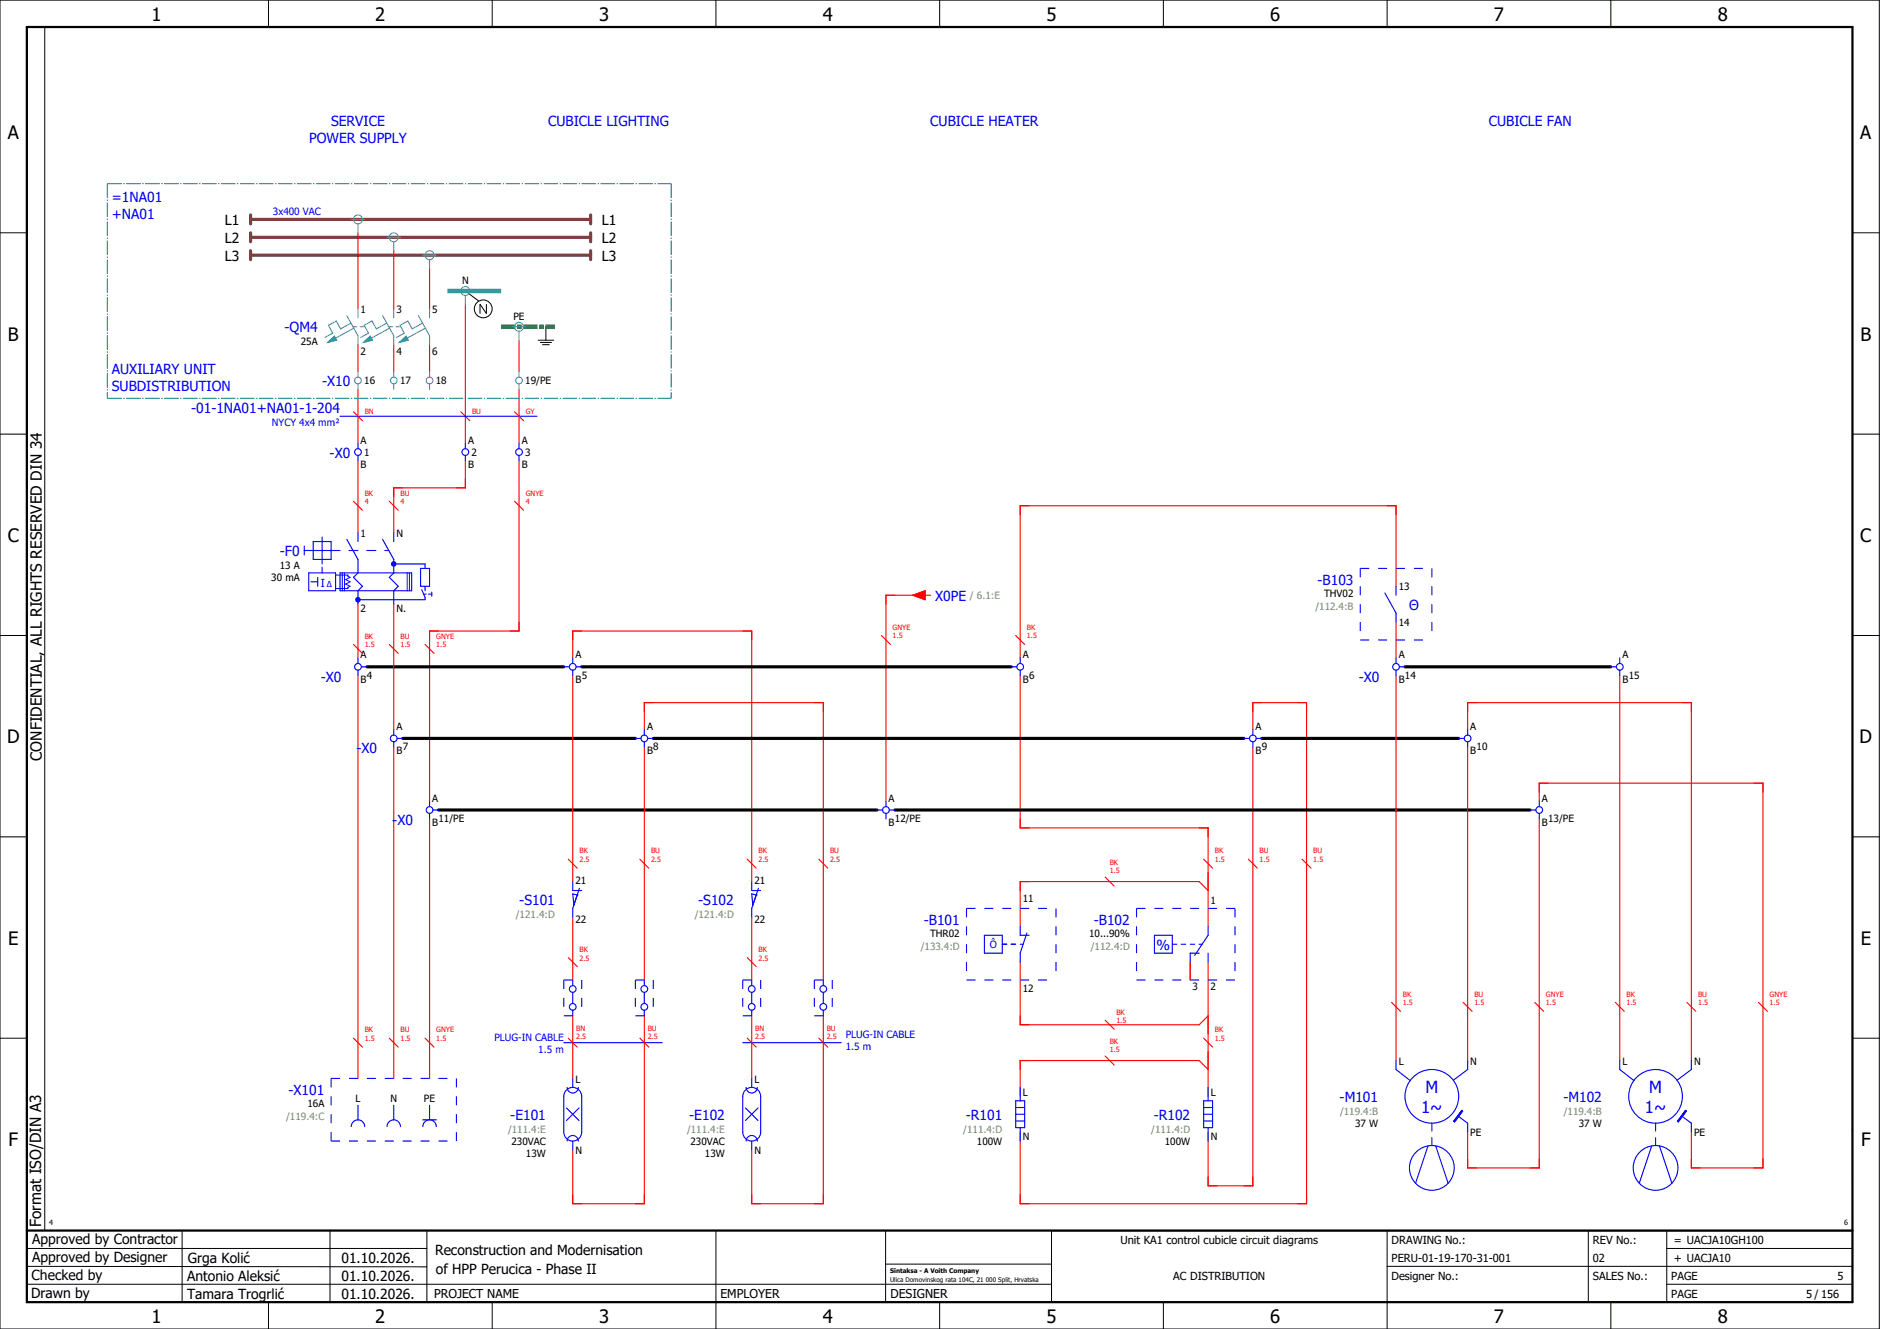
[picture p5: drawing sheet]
<svg xmlns="http://www.w3.org/2000/svg" width="420mm" height="297mm" viewBox="0 0 420 297" stroke-linecap="round" stroke-linejoin="round" font-family="sans-serif">
<g fill="none" stroke="#000" stroke-width=".22">
<path d="M0 0h420v297h-420zM10 6v269M60 0v6M110 0v6M160 0v6M210 0v6M260 0v6M310 0v6M360 0v6M0 52h6M414 52h6M104 65l3 2.3"/>
<path d="M107.3 68v2M107.3 68l1.4 2M108.7 68v2M120.2 76h3.5M120.7 76.5h2.5M121.3 77h1.5M122 73v3M0 97h6M414 97h6M0 142h6M414 142h6M414 176.3v87.4"/>
<path d="M0 187h6M414 187h6M0 232h6M414 232h6M6 279h89.4M40.7 275v16M73.7 274.9v16M95.4 275.1v16M160 275v22M197.9 275.1v16M310 275v22M355 275v16"/>
<path d="M372.5 279h41.5M372.5 275v16M414 275h-179v16M6 283l89.4 .1M6 287h229M60 291v6M110 291v6M197.9 282.5h37.1M210 291v6M260 291v6M310 283h104M360 291v6"/>
<path d="M372.5 287h41.5"/>
<circle cx="108" cy="69" r="2"/>
</g>
<path d="M6 6h408v285h-408zM6 275h408" fill="none" stroke="#000" stroke-width=".5"/>
<g fill="none" stroke="#f00" stroke-width=".25">
<path d="M80 52v17M88 56v13M80 77v6M88 77v6M96 60v9M96 77v6M104 68v31M116 76v7M80 87v12M103 92l2 2M116 87v12M80 103v16"/>
<path d="M104 103v6h-16v10M116 103v38h-20v38M80 135v12M88 135v28M204 133l2.7-1v2zM206 133h-8v46M206.7 133h1.3M312 131v-18h-84v34M312 139v8M80 151v90M95 144l2 2M128 147v-6h40v56"/>
<path d="M128 151v46M228 151v34h42v22M312 151v86M362 151v86M88 167v74M144 163v-6h40v62M144 167v52M280 163v-6h12v112h-64v-16M280 167v98h-10v-12M328 163v-6h50v80M328 167v70M344 179v-4h50v86h-16v-8"/>
<path d="M96 183v58M247 196l2 2M269 192l2 2M270 199l-2-2h-40v10M279 192l2 2M291 192l2 2M344 183v78h-16v-8M128 205v14M168 205v14M228 215v14h40l2-2M266 215v4M270 215v30"/>
<path d="M79 232l2 2M87 232l2 2M95 232l2 2M128 227v14M144 227v42h-16v-12M168 227v14M184 227v42h-16v-12M247 228l2 2M247 236l2 2M269 232l2 2M270 239l-2-2h-40v8"/>
</g>
<path d="M82 149h44M130 149h96M314 149h46M90 165h52M146 165h132M282 165h44M98 181h98M200 181h142" fill="none" stroke="#000" stroke-width=".7"/>
<path d="M56 49h76M56 53h76M56 57h76M56 48v2M56 52v2M56 56v2M132 48v2M132 52v2M132 56v2" fill="none" stroke="#7f3f3f" stroke-width=".7"/>
<g fill="none" stroke="#00f" stroke-width=".25">
<path d="M88 119v2M68 123h8M68 122v2M69.5 130h1.5M70 121h4v4h-4zM72 120v6M72 126.8v1.2M80 128l-1 1 2 2-1 1M80 134h15M88 125v3l-1 1 2 2-1 1v3M88 126h7M94 127h2v4h-2z"/>
<path d="M94.7 132.8h.5M95 131v1M96.5 132.3v.9M80 147v1.3M80 149.8v1.2M80.8 149h1.2M126 149h1.3M128 147v1.3M128 149.8v1.2M128.8 149h1.2M226 149h1.2M228 147v1.3"/>
<path d="M228 149.8v1.2M88 163v1.3M88 165.8v1.2M88.8 165h1.2M96 179v1.3M142 165h1.2M144 163v1.3M144 165.8v1.2M144.8 165h1.2M198 179v1.3M278 165h1.3M280 163v1.3"/>
<path d="M280 165.8v1.2M280.8 165h1.2M344 179v1.3M96 181.8v1.2M96.8 181h1.2M196 181h1.3M198 181.8v1.2M198.8 181h1.2M342 181h1.2M344 181.8v1.2M220 209h4v4h-4zM224 211h1"/>
<path d="M226 211h1M228 207v2h2M228 211h.7M229.5 208.5l-1.5 4.5v2M258 209h4v4h-4zM262 211h1M264 211h1M266 211h1M268 211h.7M268 213h-2v2M270 213v2M270 209l-3 4.5"/>
<path d="M270 207v2M128 221.8v2.5M144 221.8v2.5M168 221.8v2.5M184 221.8v2.5M78.5 251.8a1.5 1.5 0 0 1 1.5-1.5 1.5 1.5 0 0 1 1.5 1.5M86.5 251.8a1.5 1.5 0 0 1 1.5-1.5 1.5 1.5 0 0 1 1.5 1.5M94.5 251.8a1.5 1.5 0 0 1 1.5-1.5 1.5 1.5 0 0 1 1.5 1.5M94.5 250.3h3M126.6 243.6a2 2 0 0 1 2.2-.4 2 2 0 0 1 1.2 1.8v8a2 2 0 0 1-2 2 2 2 0 0 1-2-2v-8l.1-.5zM126.6 247.6l2.8 2.8M126.7 255a1.25 1.25 0 0 1 1.3-1.2 1.25 1.25 0 0 1 1.3 1.2"/>
<path d="M126.7 243a1.25 1.25 0 0 0 1.3 1.3 1.25 1.25 0 0 0 1.3-1.3M128 241v2M128 255v2M129.4 247.6l-2.8 2.8M227 249h2M227 246h2v6h-2zM227 247.5h2M227 250.5h2M228 243v3M228 252v3M269 249h2M269 246h2v6h-2z"/>
<path d="M269 247.5h2M269 250.5h2M270 243v3M270 252v3"/>
<circle cx="80" cy="149" r=".75"/>
<circle cx="128" cy="149" r=".75"/>
<circle cx="228" cy="149" r=".75"/>
<circle cx="88" cy="165" r=".75"/>
<circle cx="144" cy="165" r=".75"/>
<circle cx="280" cy="165" r=".75"/>
<circle cx="96" cy="181" r=".75"/>
<circle cx="198" cy="181" r=".75"/>
<circle cx="344" cy="181" r=".75"/>
</g>
<path d="M204 133l2.7-1v2z" fill="#f00" stroke="#f00" stroke-width=".22"/>
<path d="M112 73h12" fill="none" stroke="#008000" stroke-width="1" stroke-dasharray="3.2 .4 1 .4" stroke-linecap="butt"/>
<g fill="none" stroke="#52a5a5" stroke-width=".25">
<path d="M78.5 49h3M80 50v2M102.5 65h3M104 66v2M114.5 73h3M116 74v2"/>
<circle cx="80" cy="49" r="1"/>
<circle cx="104" cy="65" r="1"/>
<circle cx="116" cy="73" r="1"/>
</g>
<path d="M100 65h12" fill="none" stroke="#00bfff" stroke-width="1" stroke-linecap="butt"/>
<path d="M216 219h20M216 203h20M216 203v16M236 203v16M254 219h22M254 203h22M254 203v16M276 203v16M74 255h28M74 241h28M74 241v14M102 241v14" fill="none" stroke="#00f" stroke-width=".25" stroke-dasharray="2 2" stroke-linecap="butt"/>
<path d="M24 41h126M24 41v48M150 41v48M24 89h126" fill="none" stroke="#007f7f" stroke-width=".25" stroke-dasharray="3.2 .4 .3 .4" stroke-linecap="butt"/>
<path d="M76.5 128v4M77.8 128.5v.3l.4 .2-1 .5 1 .5-1 .5M78.2 131l-.4 .3M91 128v4M91.5 128v4" fill="none" stroke="#00f" stroke-width=".22"/>
<circle cx="88" cy="126" r=".62" fill="#00f"/>
<path d="M75 128.5h2.8M77.2 130.5l1 .5" fill="none" stroke="#00f" stroke-width=".22"/>
<path d="M69 128h6v4h-6zM77.5 120.5l2.5 4.5v3M78 123h2M85.5 120.5l2.5 4.5M94.2 131.8l.8 1.7" fill="none" stroke="#00f" stroke-width=".25"/>
<circle cx="80" cy="134" r=".62" fill="#00f"/>
<g fill="none" stroke="#00f" stroke-width=".25">
<path d="M76 93h44M80 99v1.3M104 99v1.3M116 99v1.3M80 101.8v1.2M80 119v2M104 101.8v1.2M116 101.8v1.2M71 129v2M76 128h16v4h-16zM80 132v3M82 123h2"/>
<path d="M86 123h.9M95 126v1M95 133.5v.5M95.7 132.8h.8M309.5 132.5l2.5 4.5v2M312 131v2M312 147v1.3M312 149.8v1.2M312.7 149h1.3M360 149h1.3M362 147v1.3M362 149.8v1.2"/>
<path d="M326 165h1.3M328 163v1.3M328 165.8v1.2M128 197v2h2M129.5 198.5l-1.5 4.5v2M168 197v2h2M169.5 198.5l-1.5 4.5v2M128 219v1.3M129 200h.1M129 200l-1-.2 .2 2.5M144 219v1.3M168 219v1.3"/>
<path d="M169 200h.1M169 200l-1-.2 .2 2.5M184 219v1.3M126 233h22M128 225.8v1.2M144 225.8v1.2M166 233h22M168 225.8v1.2M184 225.8v1.2M312 237v2l3.2 2.5M328 237v2l-3.2 2.4M362 237v2l3.2 2.5"/>
<path d="M378 237v2l-3.2 2.4M80 247v3.3M88 247v3.3M96 247v3.3M166.6 243.6a2 2 0 0 1 2.2-.4 2 2 0 0 1 1.2 1.8v8a2 2 0 0 1-2 2 2 2 0 0 1-2-2v-8l.1-.5zM166.6 247.6l2.8 2.8M166.7 255a1.25 1.25 0 0 1 1.3-1.2 1.25 1.25 0 0 1 1.3 1.2M166.7 243a1.25 1.25 0 0 0 1.3 1.3 1.25 1.25 0 0 0 1.3-1.3M168 241v2M168 255v2M169.4 247.6l-2.8 2.8M319.1 256.1l-2.7 8.4"/>
<path d="M320 251v1.8M320 254.3v1.7M320.9 256.1l2.7 8.4M325.8 249.4l2.2 1.6v2M326.7 248.2l.2 .1-1.8 2.4-.2-.1zM369.1 256.1l-2.7 8.4M370 251v1.8M370 254.3v1.7M370.9 256.1l2.7 8.4M375.8 249.4l2.2 1.6v2M376.7 248.2l.2 .1-1.8 2.4-.2-.1z"/>
<circle cx="80" cy="101" r=".75"/>
<circle cx="104" cy="101" r=".75"/>
<circle cx="116" cy="101" r=".75"/>
<circle cx="312" cy="149" r=".75"/>
<circle cx="362" cy="149" r=".75"/>
<circle cx="328" cy="165" r=".75"/>
<circle cx="128" cy="221" r=".75"/>
<circle cx="128" cy="225" r=".75"/>
<circle cx="144" cy="221" r=".75"/>
<circle cx="144" cy="225" r=".75"/>
<circle cx="168" cy="221" r=".75"/>
<circle cx="168" cy="225" r=".75"/>
<circle cx="184" cy="221" r=".75"/>
<circle cx="184" cy="225" r=".75"/>
<circle cx="320" cy="245" r="6"/>
<circle cx="370" cy="245" r="6"/>
<circle cx="320" cy="261" r="5"/>
<circle cx="370" cy="261" r="5"/>
</g>
<path d="M77 128v4M77.8 131.3v.2h-2.8" fill="none" stroke="#00f" stroke-width=".22"/>
<g fill="none" stroke="#52a5a5" stroke-width=".25">
<path d="M86.5 53h3M88 54v2M94.5 57h3M96 58v2M73.2 76.5l1.5-1.4 .5 .9zM77.5 70.5l2.5 4.5v2M78.4 72.2l-2.3 1.3-1-1.8-1.7 1 1 1.8-1.8 .9M79 73h.8M79.1 73.3l-4.1 2.3M80 69v2M80.5 73h.8M81.2 76.5l1.5-1.4 .5 .9z"/>
<path d="M85.5 70.5l2.5 4.5v2M86.4 72.2l-2.3 1.3-1-1.8-1.7 1 1 1.8-1.8 .9M87 73h.7M87.1 73.3l-4.1 2.3M88 69v2M88.5 73h.7M89.2 76.5l1.5-1.4 .5 .9zM93.5 70.5l2.5 4.5v2M94.4 72.2l-2.3 1.3-1-1.8-1.7 1 1 1.8-1.8 .9M95.1 73.3l-4.1 2.3M96 69v2M80 83v1.3"/>
<path d="M80 85.8v1.2M88 83v1.3M88 85.8v1.2M96 83v1.3M96 85.8v1.2M116 83v1.3M116 85.8v1.2"/>
<circle cx="88" cy="53" r="1"/>
<circle cx="96" cy="57" r="1"/>
<circle cx="80" cy="85" r=".75"/>
<circle cx="88" cy="85" r=".75"/>
<circle cx="96" cy="85" r=".75"/>
<circle cx="116" cy="85" r=".75"/>
</g>
<g fill="#52a5a5" stroke="#52a5a5" stroke-width=".22">
<path d="M81.2 76.5l1.5-1.4 .5 .9z"/>
<path d="M89.2 76.5l1.5-1.4 .5 .9z"/>
<path d="M73.2 76.5l1.5-1.4 .5 .9z"/>
</g>
<g fill="none" stroke="#f00" stroke-width=".25">
<path d="M79 92l2 2M115 92l2 2M79 112l2 2M87 112l2 2M115 112l2 2M79 144l2 2M87 144l2 2M197 142l2 2M227 142l2 2M127 192l2 2M143 192l2 2M167 192l2 2"/>
<path d="M183 192l2 2M127 214l2 2M167 214l2 2M127 232l2 2M143 232l2 2M167 232l2 2M183 232l2 2M311 224l2 2M327 224l2 2M343 224l2 2M361 224l2 2M377 224l2 2"/>
<path d="M393 224l2 2"/>
</g>
<g fill="#00f" stroke="#00f" stroke-width=".22">
<path d="M326.7 248.2l.2 .1-1.8 2.4-.2-.1z"/>
<path d="M376.7 248.2l.2 .1-1.8 2.4-.2-.1z"/>
</g>
<g fill="none" stroke="#00f" stroke-width=".25" stroke-dasharray="2 2" stroke-linecap="butt">
<path d="M304 127h16M304 127v16M320 127v16M304 143h16M126 219h4M126 219v8M130 219v8M142 219h4M142 219v8M146 219v8M166 219h4M166 219v8"/>
<path d="M170 219v8M182 219h4M182 219v8M186 219v8M126 227h4M142 227h4M166 227h4M182 227h4"/>
</g>
<g font-size="4.1">
<text x="33.9" y="4.7">1</text>
<text x="83.9" y="4.7">2</text>
<text x="133.9" y="4.7">3</text>
<text x="183.9" y="4.7">4</text>
<text x="233.9" y="4.7">5</text>
<text x="283.9" y="4.7">6</text>
<text x="333.9" y="4.7">7</text>
<text x="383.9" y="4.7">8</text>
<text x="1.8" y="31.2">A</text>
<text x="415.8" y="31.2">A</text>
<text x="1.8" y="76.2">B</text>
<text x="415.8" y="76.2">B</text>
<text x="1.8" y="121.2">C</text>
<text x="415.8" y="121.2">C</text>
<text x="1.6" y="166.2">D</text>
<text x="415.6" y="166.2">D</text>
<text x="1.8" y="211.2">E</text>
<text x="415.8" y="211.2">E</text>
<text x="1.9" y="256.2">F</text>
<text x="415.9" y="256.2">F</text>
<text x="33.9" y="295.7">1</text>
<text x="83.9" y="295.7">2</text>
<text x="133.9" y="295.7">3</text>
<text x="183.9" y="295.7">4</text>
<text x="233.9" y="295.7">5</text>
<text x="283.9" y="295.7">6</text>
<text x="333.9" y="295.7">7</text>
<text x="383.9" y="295.7">8</text>
</g>
<g font-size="3.7" fill="#00f">
<text x="318.6" y="244.3">M</text>
<text x="368.6" y="244.3">M</text>
<text x="317.6" y="248.8">1~</text>
<text x="367.6" y="248.8">1~</text>
</g>
<g font-size="3.4">
<text x="9.4" y="170" transform="rotate(-90 9.4 170)">CONFIDENTIAL, ALL RIGHTS RESERVED DIN 34</text>
<text x="9.2" y="274.3" transform="rotate(-90 9.2 274.3)">Format ISO/DIN A3</text>
</g>
<g font-size="3.1" fill="#00f">
<text x="74" y="28.1">SERVICE</text>
<text x="122.5" y="28.1">CUBICLE LIGHTING</text>
<text x="207.9" y="28.1">CUBICLE HEATER</text>
<text x="332.7" y="28.1">CUBICLE FAN</text>
<text x="69.1" y="31.9">POWER SUPPLY</text>
<text x="25" y="45.1">=1NA01</text>
<text x="25" y="48.9">+NA01</text>
<text x="63.6" y="74.3">-QM4</text>
<text x="25" y="83.6">AUXILIARY UNIT</text>
<text x="25" y="87.4">SUBDISTRIBUTION</text>
<text x="72" y="86.3">-X10</text>
<text x="42.7" y="92.4">-01-1NA01+NA01-1-204</text>
<text x="73.7" y="102.3">-X0</text>
<text x="62.6" y="124.3">-F0</text>
<text x="294.5" y="130.6">-B103</text>
<text x="209" y="134.3">X0PE</text>
<text x="314.9" y="136.3">Θ</text>
<text x="71.7" y="152.3">-X0</text>
<text x="303.7" y="152.3">-X0</text>
<text x="79.7" y="168.3">-X0</text>
<text x="87.7" y="184.3">-X0</text>
<text x="116.1" y="202.3">-S101</text>
<text x="156.1" y="202.3">-S102</text>
<text x="206.5" y="206.6">-B101</text>
<text x="244.5" y="206.6">-B102</text>
<text x="258.5" y="212.4">%</text>
<text x="64.5" y="244.6">-X101</text>
<text x="114" y="250.3">-E101</text>
<text x="154" y="250.3">-E102</text>
<text x="215.9" y="250.3">-R101</text>
<text x="257.9" y="250.3">-R102</text>
<text x="299.4" y="246.3">-M101</text>
<text x="349.4" y="246.3">-M102</text>
</g>
<g font-size="3.1">
<text x="50.3" y="50.3">L1</text>
<text x="134.5" y="50.3">L1</text>
<text x="50.3" y="54.3">L2</text>
<text x="50.3" y="58.3">L3</text>
<text x="134.5" y="54.3">L2</text>
<text x="134.5" y="58.3">L3</text>
<text x="7.2" y="278.1">Approved by Contractor</text>
<text x="97.2" y="280.5">Reconstruction and Modernisation</text>
<text x="7.1" y="286.1">Checked by</text>
<text x="7.2" y="282.1">Approved by Designer</text>
<text x="41.8" y="286.2">Antonio Aleksić</text>
<text x="42" y="282.3">Grga Kolić</text>
<text x="76.3" y="282.3">01.10.2026.</text>
<text x="76.3" y="286.3">01.10.2026.</text>
<text x="97.4" y="284.8">of HPP Perucica - Phase II</text>
<text x="6.9" y="290">Drawn by</text>
<text x="41.8" y="290.3">Tamara Trogrlić</text>
<text x="76.3" y="290.3">01.10.2026.</text>
</g>
<g font-size="2.7">
<text x="97" y="290.1">PROJECT NAME</text>
<text x="161" y="290.1">EMPLOYER</text>
<text x="199" y="290.1">DESIGNER</text>
</g>
<text font-size="2.5" fill="#00f" x="71.7" y="131.2">I</text>
<g font-size="2.5">
<text x="250.4" y="278">Unit KA1 control cubicle circuit diagrams</text>
<text x="311" y="278">DRAWING No.:</text>
<text x="356" y="278">REV No.:</text>
<text x="374.1" y="278">= UACJA10GH100</text>
<text x="262.2" y="286">AC DISTRIBUTION</text>
<text x="311" y="286">Designer No.:</text>
<text x="311" y="282">PERU-01-19-170-31-001</text>
<text x="356" y="286">SALES No.:</text>
<text x="356" y="282">02</text>
<text x="373.5" y="286">PAGE</text>
<text x="374.1" y="282.1">+ UACJA10</text>
<text x="410.6" y="286">5</text>
<text x="373.5" y="290">PAGE</text>
<text x="403.6" y="290">5 / 156</text>
</g>
<g font-size="2.2" fill="#00f">
<text x="61" y="48">3x400 VAC</text>
<text x="60.8" y="95.3">NYCY 4x4 mm²</text>
<text x="221.2" y="211.9">Ô</text>
<text x="110.5" y="232.6">PLUG-IN CABLE</text>
<text x="189" y="231.9">PLUG-IN CABLE</text>
<text x="120.3" y="235.3">1.5 m</text>
<text x="189" y="234.6">1.5 m</text>
</g>
<g font-size="2.2">
<text x="103.3" y="63.6">N</text>
<text x="80.6" y="70">1</text>
<text x="88.6" y="70">3</text>
<text x="96.6" y="70">5</text>
<text x="114.8" y="71.6">PE</text>
<text x="67.2" y="77.2">25A</text>
<text x="80.6" y="79.3">2</text>
<text x="88.6" y="79.3">4</text>
<text x="96.6" y="79.3">6</text>
<text x="81.4" y="85.9">16</text>
<text x="89.4" y="85.9">17</text>
<text x="97.4" y="85.9">18</text>
<text x="117.4" y="85.9">19/PE</text>
<text x="80.6" y="99.2">A</text>
<text x="81.4" y="101.9">1</text>
<text x="104.6" y="99.2">A</text>
<text x="105.4" y="101.9">2</text>
<text x="116.6" y="99.2">A</text>
<text x="117.4" y="101.9">3</text>
<text x="80.6" y="104.7">B</text>
<text x="104.6" y="104.7">B</text>
<text x="116.6" y="104.7">B</text>
<text x="80.6" y="120">1</text>
<text x="88.6" y="120">N</text>
<text x="60.6" y="129.8">30 mA</text>
<text x="62.5" y="127.1">13 A</text>
<text x="312.6" y="132">13</text>
<text x="80.6" y="136.9">2</text>
<text x="88.6" y="136.9">N.</text>
<text x="295.9" y="133.5">THV02</text>
<text x="312.6" y="139.9">14</text>
<text x="80.6" y="147.2">A</text>
<text x="128.6" y="147.2">A</text>
<text x="228.6" y="147.2">A</text>
<text x="312.6" y="147.2">A</text>
<text x="362.6" y="147.2">A</text>
<text x="80.6" y="152.6">B</text>
<text x="82" y="151.7">4</text>
<text x="128.6" y="152.6">B</text>
<text x="130" y="151.7">5</text>
<text x="228.6" y="152.6">B</text>
<text x="230" y="151.7">6</text>
<text x="312.6" y="152.6">B</text>
<text x="314" y="151.7">14</text>
<text x="362.6" y="152.6">B</text>
<text x="364" y="151.7">15</text>
<text x="88.6" y="163.2">A</text>
<text x="90" y="167.7">7</text>
<text x="144.6" y="163.2">A</text>
<text x="146" y="167.7">8</text>
<text x="280.6" y="163.2">A</text>
<text x="282" y="167.7">9</text>
<text x="328.6" y="163.2">A</text>
<text x="330" y="167.7">10</text>
<text x="88.6" y="168.6">B</text>
<text x="144.6" y="168.6">B</text>
<text x="280.6" y="168.6">B</text>
<text x="328.6" y="168.6">B</text>
<text x="96.6" y="179.2">A</text>
<text x="198.6" y="179.2">A</text>
<text x="344.6" y="179.2">A</text>
<text x="96.6" y="184.6">B</text>
<text x="98" y="183.7">11/PE</text>
<text x="198.6" y="184.7">B</text>
<text x="200" y="183.7">12/PE</text>
<text x="344.6" y="184.7">B</text>
<text x="346" y="183.7">13/PE</text>
<text x="128.6" y="197.6">21</text>
<text x="168.6" y="197.6">21</text>
<text x="228.6" y="201.6">11</text>
<text x="270.5" y="202.1">1</text>
<text x="128.6" y="206.3">22</text>
<text x="168.6" y="206.3">22</text>
<text x="207.9" y="209.5">THR02</text>
<text x="243.4" y="209.5">10...90%</text>
<text x="228.6" y="221.8">12</text>
<text x="266.5" y="221.3">3</text>
<text x="270.5" y="221.3">2</text>
<text x="312.6" y="238">L</text>
<text x="328.6" y="238">N</text>
<text x="362.6" y="238">L</text>
<text x="378.6" y="238">N</text>
<text x="128.6" y="242">L</text>
<text x="168.6" y="242">L</text>
<text x="228.6" y="245">L</text>
<text x="270.6" y="245">L</text>
<text x="68.7" y="247.5">16A</text>
<text x="79.4" y="246.3">L</text>
<text x="87.3" y="246.3">N</text>
<text x="94.8" y="246.3">PE</text>
<text x="302.8" y="251.9">37 W</text>
<text x="352.8" y="251.9">37 W</text>
<text x="114.3" y="255.9">230VAC</text>
<text x="128.6" y="257.9">N</text>
<text x="154.3" y="255.9">230VAC</text>
<text x="168.6" y="257.9">N</text>
<text x="218.3" y="255.9">100W</text>
<text x="228.6" y="254.9">N</text>
<text x="260.3" y="255.9">100W</text>
<text x="270.6" y="254.9">N</text>
<text x="328.6" y="253.9">PE</text>
<text x="378.6" y="253.9">PE</text>
<text x="117.5" y="258.6">13W</text>
<text x="157.5" y="258.6">13W</text>
</g>
<g font-size="2.2" fill="#7ca552">
<text x="216.7" y="133.9">/ 6.1:E</text>
<text x="294" y="136.2">/112.4:B</text>
<text x="115.3" y="205.2">/121.4:D</text>
<text x="155.3" y="205.2">/121.4:D</text>
<text x="205.8" y="212.2">/133.4:D</text>
<text x="243.8" y="212.2">/112.4:D</text>
<text x="64" y="250.2">/119.4:C</text>
<text x="299.5" y="249.2">/119.4:B</text>
<text x="349.5" y="249.2">/119.4:B</text>
<text x="113.5" y="253.2">/111.4:E</text>
<text x="153.5" y="253.2">/111.4:E</text>
<text x="215.3" y="253.2">/111.4:D</text>
<text x="257.3" y="253.2">/111.4:D</text>
</g>
<text font-size="1.9" fill="#00f" x="73" y="131.2">Δ</text>
<g font-size="1.6" fill="#f00">
<text x="81.5" y="92.5">BN</text>
<text x="105.5" y="92.5">BU</text>
<text x="117.5" y="92.5">GY</text>
<text x="81.5" y="112.7">4</text>
<text x="81.5" y="110.8">BK</text>
<text x="89.5" y="112.7">4</text>
<text x="89.5" y="110.8">BU</text>
<text x="117.5" y="112.7">4</text>
<text x="117.5" y="110.8">GNYE</text>
<text x="81.5" y="142.8">BK</text>
<text x="89.5" y="142.8">BU</text>
<text x="97.5" y="142.8">GNYE</text>
<text x="199.5" y="142.7">1.5</text>
<text x="199.5" y="140.8">GNYE</text>
<text x="229.5" y="142.7">1.5</text>
<text x="229.5" y="140.8">BK</text>
<text x="81.5" y="144.7">1.5</text>
<text x="89.5" y="144.7">1.5</text>
<text x="97.5" y="144.7">1.5</text>
<text x="129.5" y="190.8">BK</text>
<text x="145.5" y="190.8">BU</text>
<text x="169.5" y="190.8">BK</text>
<text x="185.5" y="190.8">BU</text>
<text x="271.5" y="190.8">BK</text>
<text x="281.5" y="190.8">BU</text>
<text x="293.5" y="190.8">BU</text>
<text x="129.5" y="192.7">2.5</text>
<text x="145.5" y="192.7">2.5</text>
<text x="169.5" y="192.7">2.5</text>
<text x="185.5" y="192.7">2.5</text>
<text x="248" y="195.2">1.5</text>
<text x="248" y="193.3">BK</text>
<text x="271.5" y="192.7">1.5</text>
<text x="281.5" y="192.7">1.5</text>
<text x="293.5" y="192.7">1.5</text>
<text x="129.5" y="214.7">2.5</text>
<text x="129.5" y="212.8">BK</text>
<text x="169.5" y="214.7">2.5</text>
<text x="169.5" y="212.8">BK</text>
<text x="249.5" y="226.8">BK</text>
<text x="313.5" y="224.7">1.5</text>
<text x="313.5" y="222.8">BK</text>
<text x="329.5" y="224.7">1.5</text>
<text x="329.5" y="222.8">BU</text>
<text x="345.5" y="224.7">1.5</text>
<text x="345.5" y="222.8">GNYE</text>
<text x="363.5" y="224.7">1.5</text>
<text x="363.5" y="222.8">BK</text>
<text x="379.5" y="224.7">1.5</text>
<text x="379.5" y="222.8">BU</text>
<text x="395.5" y="224.7">1.5</text>
<text x="395.5" y="222.8">GNYE</text>
<text x="81.5" y="232.7">1.5</text>
<text x="81.5" y="230.8">BK</text>
<text x="89.5" y="232.7">1.5</text>
<text x="89.5" y="230.8">BU</text>
<text x="97.5" y="232.7">1.5</text>
<text x="97.5" y="230.8">GNYE</text>
<text x="128.8" y="232.3">2.5</text>
<text x="128.8" y="230.3">BN</text>
<text x="144.8" y="232.3">2.5</text>
<text x="144.8" y="230.3">BU</text>
<text x="168.8" y="232.3">2.5</text>
<text x="168.8" y="230.3">BN</text>
<text x="184.8" y="232.3">2.5</text>
<text x="184.8" y="230.3">BU</text>
<text x="248" y="233.3">BK</text>
<text x="249.5" y="228.7">1.5</text>
<text x="271.5" y="232.7">1.5</text>
<text x="271.5" y="230.8">BK</text>
<text x="248" y="235.2">1.5</text>
</g>
<g font-size="1.6">
<text x="11" y="273.7">4</text>
<text x="412.1" y="273.7">6</text>
</g>
<g font-size="1.4">
<text x="198.9" y="284.4">Sintaksa - A Voith Company</text>
<text x="198.9" y="286.4">Ulica Domovinskog rata 104C, 21 000 Split, Hrvatska</text>
</g>
</svg>
